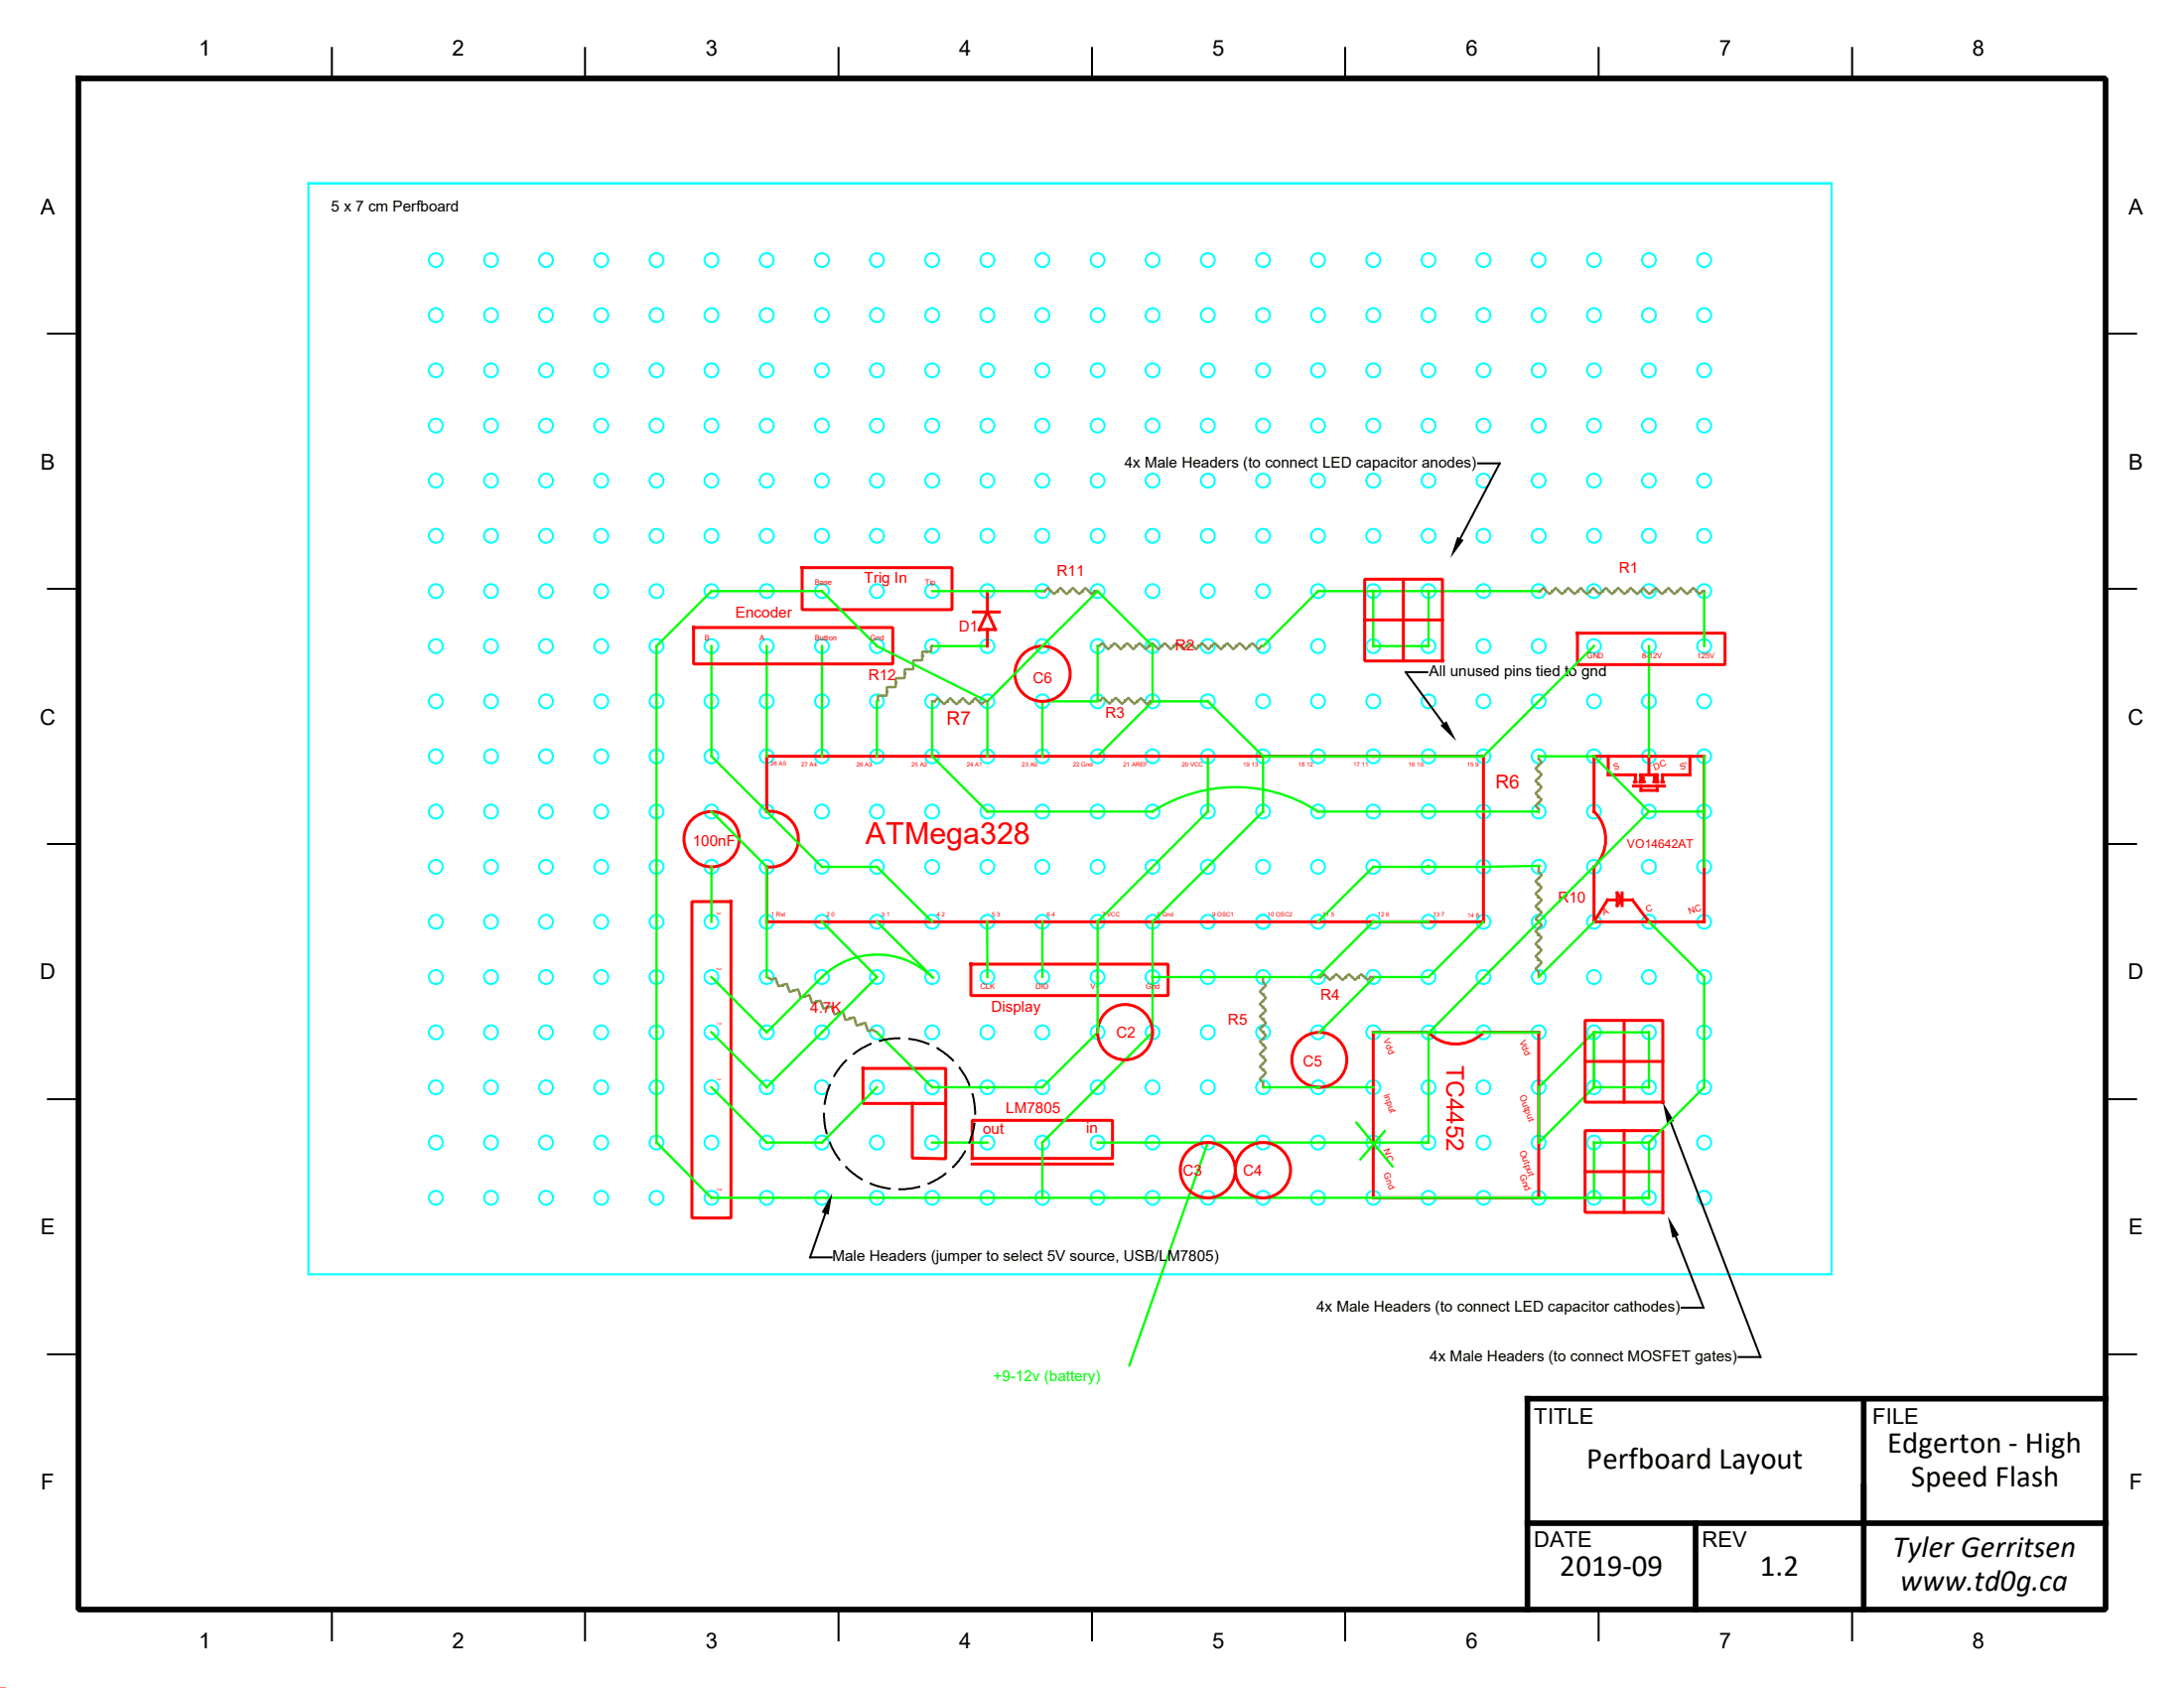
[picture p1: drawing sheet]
<svg xmlns="http://www.w3.org/2000/svg" width="279mm" height="216mm" viewBox="0 0 279 216" stroke-linecap="round" stroke-linejoin="round" font-family="sans-serif">
<g fill="none" stroke="#0ff" stroke-width=".25">
<path d="M39.5 23.5h194.8v139.5h-194.8z"/>
<circle cx="55.8" cy="33.3" r=".88"/>
<circle cx="62.8" cy="33.3" r=".89"/>
<circle cx="69.9" cy="33.3" r=".88"/>
<circle cx="76.9" cy="33.3" r=".88"/>
<circle cx="84" cy="33.3" r=".89"/>
<circle cx="91" cy="33.3" r=".88"/>
<circle cx="98.1" cy="33.3" r=".89"/>
<circle cx="105.2" cy="33.3" r=".89"/>
<circle cx="112.2" cy="33.3" r=".88"/>
<circle cx="119.3" cy="33.3" r=".89"/>
<circle cx="126.3" cy="33.3" r=".89"/>
<circle cx="133.4" cy="33.3" r=".88"/>
<circle cx="140.4" cy="33.3" r=".89"/>
<circle cx="147.5" cy="33.3" r=".88"/>
<circle cx="154.5" cy="33.3" r=".89"/>
<circle cx="161.6" cy="33.3" r=".89"/>
<circle cx="168.6" cy="33.3" r=".88"/>
<circle cx="175.7" cy="33.3" r=".89"/>
<circle cx="182.8" cy="33.3" r=".89"/>
<circle cx="189.8" cy="33.3" r=".88"/>
<circle cx="196.8" cy="33.3" r=".89"/>
<circle cx="203.9" cy="33.3" r=".89"/>
<circle cx="211" cy="33.3" r=".88"/>
<circle cx="218" cy="33.3" r=".89"/>
<circle cx="55.8" cy="47.4" r=".89"/>
<circle cx="55.8" cy="40.3" r=".89"/>
<circle cx="55.8" cy="54.4" r=".88"/>
<circle cx="62.8" cy="47.4" r=".89"/>
<circle cx="62.8" cy="40.3" r=".89"/>
<circle cx="62.8" cy="54.4" r=".89"/>
<circle cx="69.9" cy="47.4" r=".89"/>
<circle cx="69.9" cy="40.3" r=".89"/>
<circle cx="69.9" cy="54.4" r=".88"/>
<circle cx="76.9" cy="47.4" r=".89"/>
<circle cx="76.9" cy="40.3" r=".89"/>
<circle cx="76.9" cy="54.4" r=".88"/>
<circle cx="84" cy="47.4" r=".89"/>
<circle cx="84" cy="40.3" r=".89"/>
<circle cx="84" cy="54.4" r=".89"/>
<circle cx="91" cy="47.4" r=".89"/>
<circle cx="91" cy="40.3" r=".89"/>
<circle cx="91" cy="54.4" r=".88"/>
<circle cx="98.1" cy="47.4" r=".89"/>
<circle cx="98.1" cy="40.3" r=".89"/>
<circle cx="98.1" cy="54.4" r=".89"/>
<circle cx="105.2" cy="47.4" r=".89"/>
<circle cx="105.2" cy="40.3" r=".89"/>
<circle cx="105.2" cy="54.4" r=".89"/>
<circle cx="112.2" cy="47.4" r=".89"/>
<circle cx="112.2" cy="40.3" r=".89"/>
<circle cx="112.2" cy="54.4" r=".88"/>
<circle cx="119.2" cy="47.4" r=".89"/>
<circle cx="119.2" cy="40.3" r=".89"/>
<circle cx="119.3" cy="54.4" r=".89"/>
<circle cx="126.3" cy="47.4" r=".89"/>
<circle cx="126.3" cy="40.3" r=".89"/>
<circle cx="126.3" cy="54.4" r=".89"/>
<circle cx="133.4" cy="47.4" r=".89"/>
<circle cx="133.4" cy="40.3" r=".89"/>
<circle cx="133.4" cy="54.4" r=".88"/>
<circle cx="140.4" cy="47.4" r=".89"/>
<circle cx="140.4" cy="40.3" r=".89"/>
<circle cx="140.4" cy="54.4" r=".89"/>
<circle cx="147.4" cy="47.4" r=".89"/>
<circle cx="147.4" cy="40.3" r=".89"/>
<circle cx="147.5" cy="54.4" r=".88"/>
<circle cx="154.5" cy="47.4" r=".89"/>
<circle cx="154.5" cy="40.3" r=".89"/>
<circle cx="154.5" cy="54.4" r=".89"/>
<circle cx="161.6" cy="47.4" r=".89"/>
<circle cx="161.6" cy="40.3" r=".89"/>
<circle cx="161.6" cy="54.4" r=".89"/>
<circle cx="168.6" cy="47.4" r=".89"/>
<circle cx="168.6" cy="40.3" r=".89"/>
<circle cx="168.6" cy="54.4" r=".88"/>
<circle cx="175.7" cy="47.4" r=".89"/>
<circle cx="175.7" cy="40.3" r=".89"/>
<circle cx="175.7" cy="54.4" r=".89"/>
<circle cx="182.7" cy="47.4" r=".89"/>
<circle cx="182.7" cy="40.3" r=".89"/>
<circle cx="182.8" cy="54.4" r=".89"/>
<circle cx="189.8" cy="47.4" r=".89"/>
<circle cx="189.8" cy="40.3" r=".89"/>
<circle cx="189.8" cy="54.4" r=".88"/>
<circle cx="196.8" cy="47.4" r=".89"/>
<circle cx="196.8" cy="40.3" r=".89"/>
<circle cx="196.8" cy="54.4" r=".89"/>
<circle cx="203.9" cy="47.4" r=".89"/>
<circle cx="203.9" cy="40.3" r=".89"/>
<circle cx="203.9" cy="54.4" r=".89"/>
<circle cx="210.9" cy="47.4" r=".89"/>
<circle cx="210.9" cy="40.3" r=".89"/>
<circle cx="211" cy="54.4" r=".88"/>
<circle cx="218" cy="47.4" r=".89"/>
<circle cx="218" cy="40.3" r=".89"/>
<circle cx="218" cy="54.4" r=".89"/>
<circle cx="55.8" cy="68.5" r=".89"/>
<circle cx="55.8" cy="61.5" r=".89"/>
<circle cx="55.8" cy="75.6" r=".88"/>
<circle cx="62.8" cy="68.5" r=".89"/>
<circle cx="62.8" cy="61.5" r=".89"/>
<circle cx="62.8" cy="75.6" r=".89"/>
<circle cx="69.9" cy="68.5" r=".89"/>
<circle cx="69.9" cy="61.5" r=".89"/>
<circle cx="69.9" cy="75.6" r=".88"/>
<circle cx="76.9" cy="68.5" r=".89"/>
<circle cx="76.9" cy="61.5" r=".89"/>
<circle cx="76.9" cy="75.6" r=".88"/>
<circle cx="84" cy="68.5" r=".89"/>
<circle cx="84" cy="61.5" r=".89"/>
<circle cx="84" cy="75.6" r=".89"/>
<circle cx="91" cy="68.5" r=".89"/>
<circle cx="91" cy="61.5" r=".89"/>
<circle cx="91" cy="75.6" r=".88"/>
<circle cx="98.1" cy="68.5" r=".89"/>
<circle cx="98.1" cy="61.5" r=".89"/>
<circle cx="98.1" cy="75.6" r=".89"/>
<circle cx="105.2" cy="68.5" r=".89"/>
<circle cx="105.2" cy="61.5" r=".89"/>
<circle cx="105.2" cy="75.6" r=".89"/>
<circle cx="112.2" cy="68.5" r=".89"/>
<circle cx="112.2" cy="61.5" r=".89"/>
<circle cx="112.2" cy="75.6" r=".88"/>
<circle cx="119.2" cy="68.5" r=".89"/>
<circle cx="119.2" cy="61.5" r=".89"/>
<circle cx="119.3" cy="75.6" r=".89"/>
<circle cx="126.3" cy="68.5" r=".89"/>
<circle cx="126.3" cy="61.5" r=".89"/>
<circle cx="126.3" cy="75.6" r=".89"/>
<circle cx="133.4" cy="68.5" r=".89"/>
<circle cx="133.4" cy="61.5" r=".89"/>
<circle cx="133.4" cy="75.6" r=".88"/>
<circle cx="140.4" cy="68.5" r=".89"/>
<circle cx="140.4" cy="61.5" r=".89"/>
<circle cx="140.4" cy="75.6" r=".89"/>
<circle cx="147.4" cy="68.5" r=".89"/>
<circle cx="147.4" cy="61.5" r=".89"/>
<circle cx="147.5" cy="75.6" r=".88"/>
<circle cx="154.5" cy="68.5" r=".89"/>
<circle cx="154.5" cy="61.5" r=".89"/>
<circle cx="154.5" cy="75.6" r=".89"/>
<circle cx="161.6" cy="68.5" r=".89"/>
<circle cx="161.6" cy="61.5" r=".89"/>
<circle cx="161.6" cy="75.6" r=".89"/>
<circle cx="168.6" cy="68.5" r=".89"/>
<circle cx="168.6" cy="61.5" r=".89"/>
<circle cx="168.6" cy="75.6" r=".88"/>
<circle cx="175.7" cy="68.5" r=".89"/>
<circle cx="175.7" cy="61.5" r=".89"/>
<circle cx="175.7" cy="75.6" r=".89"/>
<circle cx="182.7" cy="68.5" r=".89"/>
<circle cx="182.7" cy="61.5" r=".89"/>
<circle cx="182.8" cy="75.6" r=".89"/>
<circle cx="189.8" cy="68.5" r=".89"/>
<circle cx="189.8" cy="61.5" r=".89"/>
<circle cx="189.8" cy="75.6" r=".88"/>
<circle cx="196.8" cy="68.5" r=".89"/>
<circle cx="196.8" cy="61.5" r=".89"/>
<circle cx="196.8" cy="75.6" r=".89"/>
<circle cx="203.9" cy="68.5" r=".89"/>
<circle cx="203.9" cy="61.5" r=".89"/>
<circle cx="203.9" cy="75.6" r=".89"/>
<circle cx="210.9" cy="68.5" r=".89"/>
<circle cx="210.9" cy="61.5" r=".89"/>
<circle cx="211" cy="75.6" r=".88"/>
<circle cx="218" cy="68.5" r=".89"/>
<circle cx="218" cy="61.5" r=".89"/>
<circle cx="218" cy="75.6" r=".89"/>
<circle cx="55.8" cy="96.7" r=".89"/>
<circle cx="55.8" cy="82.6" r=".89"/>
<circle cx="55.8" cy="89.7" r=".88"/>
<circle cx="62.8" cy="82.6" r=".89"/>
<circle cx="62.8" cy="96.7" r=".89"/>
<circle cx="62.8" cy="89.7" r=".89"/>
<circle cx="69.9" cy="82.6" r=".89"/>
<circle cx="69.9" cy="96.7" r=".89"/>
<circle cx="69.9" cy="89.7" r=".88"/>
<circle cx="76.9" cy="96.7" r=".89"/>
<circle cx="76.9" cy="82.6" r=".89"/>
<circle cx="76.9" cy="89.7" r=".88"/>
<circle cx="84" cy="96.7" r=".89"/>
<circle cx="84" cy="82.6" r=".89"/>
<circle cx="84" cy="89.7" r=".89"/>
<circle cx="91" cy="82.6" r=".89"/>
<circle cx="91" cy="96.7" r=".89"/>
<circle cx="91" cy="89.7" r=".88"/>
<circle cx="98.1" cy="96.7" r=".89"/>
<circle cx="98.1" cy="82.6" r=".89"/>
<circle cx="98.1" cy="89.7" r=".89"/>
<circle cx="105.2" cy="82.6" r=".89"/>
<circle cx="105.2" cy="96.7" r=".89"/>
<circle cx="105.2" cy="89.7" r=".89"/>
<circle cx="112.2" cy="96.7" r=".89"/>
<circle cx="112.2" cy="82.6" r=".89"/>
<circle cx="112.2" cy="89.7" r=".88"/>
<circle cx="119.2" cy="96.7" r=".89"/>
<circle cx="119.2" cy="82.6" r=".89"/>
<circle cx="119.3" cy="89.7" r=".89"/>
<circle cx="126.3" cy="96.7" r=".89"/>
<circle cx="126.3" cy="82.6" r=".89"/>
<circle cx="126.3" cy="89.7" r=".89"/>
<circle cx="133.4" cy="82.6" r=".89"/>
<circle cx="133.4" cy="96.7" r=".89"/>
<circle cx="133.4" cy="89.7" r=".88"/>
<circle cx="140.4" cy="96.7" r=".89"/>
<circle cx="140.4" cy="82.6" r=".89"/>
<circle cx="140.4" cy="89.7" r=".89"/>
<circle cx="147.4" cy="96.7" r=".89"/>
<circle cx="147.4" cy="82.6" r=".89"/>
<circle cx="147.5" cy="89.7" r=".88"/>
<circle cx="154.5" cy="82.6" r=".89"/>
<circle cx="154.5" cy="96.7" r=".89"/>
<circle cx="154.5" cy="89.7" r=".89"/>
<circle cx="161.6" cy="82.6" r=".89"/>
<circle cx="161.6" cy="96.7" r=".89"/>
<circle cx="161.6" cy="89.7" r=".89"/>
<circle cx="168.6" cy="82.6" r=".89"/>
<circle cx="168.6" cy="96.7" r=".89"/>
<circle cx="168.6" cy="89.7" r=".88"/>
<circle cx="175.7" cy="82.6" r=".89"/>
<circle cx="175.7" cy="96.7" r=".89"/>
<circle cx="175.7" cy="89.7" r=".89"/>
<circle cx="182.7" cy="82.6" r=".89"/>
<circle cx="182.7" cy="96.7" r=".89"/>
<circle cx="182.8" cy="89.7" r=".89"/>
<circle cx="189.8" cy="82.6" r=".89"/>
<circle cx="189.8" cy="96.7" r=".89"/>
<circle cx="189.8" cy="89.7" r=".88"/>
<circle cx="196.8" cy="82.6" r=".89"/>
<circle cx="196.8" cy="96.7" r=".89"/>
<circle cx="196.8" cy="89.7" r=".89"/>
<circle cx="203.9" cy="96.7" r=".89"/>
<circle cx="203.9" cy="82.6" r=".89"/>
<circle cx="203.9" cy="89.7" r=".89"/>
<circle cx="210.9" cy="82.6" r=".89"/>
<circle cx="210.9" cy="96.7" r=".89"/>
<circle cx="211" cy="89.7" r=".88"/>
<circle cx="218" cy="96.7" r=".89"/>
<circle cx="218" cy="82.6" r=".89"/>
<circle cx="218" cy="89.7" r=".89"/>
<circle cx="55.8" cy="103.8" r=".89"/>
<circle cx="55.8" cy="117.9" r=".89"/>
<circle cx="55.8" cy="110.9" r=".88"/>
<circle cx="62.8" cy="117.9" r=".89"/>
<circle cx="62.8" cy="103.8" r=".89"/>
<circle cx="62.8" cy="110.9" r=".89"/>
<circle cx="69.9" cy="117.9" r=".89"/>
<circle cx="69.9" cy="103.8" r=".89"/>
<circle cx="69.9" cy="110.9" r=".88"/>
<circle cx="76.9" cy="103.8" r=".89"/>
<circle cx="76.9" cy="117.9" r=".89"/>
<circle cx="76.9" cy="110.9" r=".88"/>
<circle cx="84" cy="103.8" r=".89"/>
<circle cx="84" cy="117.9" r=".89"/>
<circle cx="84" cy="110.9" r=".89"/>
<circle cx="91" cy="117.9" r=".89"/>
<circle cx="91" cy="103.8" r=".89"/>
<circle cx="91" cy="110.9" r=".88"/>
<circle cx="98.1" cy="103.8" r=".89"/>
<circle cx="98.1" cy="117.9" r=".89"/>
<circle cx="98.1" cy="110.9" r=".89"/>
<circle cx="105.2" cy="117.9" r=".89"/>
<circle cx="105.2" cy="103.8" r=".89"/>
<circle cx="105.2" cy="110.9" r=".89"/>
<circle cx="112.2" cy="117.9" r=".89"/>
<circle cx="112.2" cy="103.8" r=".89"/>
<circle cx="112.2" cy="110.9" r=".88"/>
<circle cx="119.2" cy="117.9" r=".89"/>
<circle cx="119.2" cy="103.8" r=".89"/>
<circle cx="119.3" cy="110.9" r=".89"/>
<circle cx="126.3" cy="103.8" r=".89"/>
<circle cx="126.3" cy="117.9" r=".89"/>
<circle cx="126.3" cy="110.9" r=".89"/>
<circle cx="133.4" cy="117.9" r=".89"/>
<circle cx="133.4" cy="103.8" r=".89"/>
<circle cx="133.4" cy="110.9" r=".88"/>
<circle cx="140.4" cy="103.8" r=".89"/>
<circle cx="140.4" cy="117.9" r=".89"/>
<circle cx="140.4" cy="110.9" r=".89"/>
<circle cx="147.4" cy="103.8" r=".89"/>
<circle cx="147.4" cy="117.9" r=".89"/>
<circle cx="147.5" cy="110.9" r=".88"/>
<circle cx="154.5" cy="103.8" r=".89"/>
<circle cx="154.5" cy="117.9" r=".89"/>
<circle cx="154.5" cy="110.9" r=".89"/>
<circle cx="161.6" cy="117.9" r=".89"/>
<circle cx="161.6" cy="103.8" r=".89"/>
<circle cx="161.6" cy="110.9" r=".89"/>
<circle cx="168.6" cy="117.9" r=".89"/>
<circle cx="168.6" cy="103.8" r=".89"/>
<circle cx="168.6" cy="110.9" r=".88"/>
<circle cx="175.7" cy="103.8" r=".89"/>
<circle cx="175.7" cy="117.9" r=".89"/>
<circle cx="175.7" cy="110.9" r=".89"/>
<circle cx="182.7" cy="103.8" r=".89"/>
<circle cx="182.7" cy="117.9" r=".89"/>
<circle cx="182.8" cy="110.9" r=".89"/>
<circle cx="189.8" cy="103.8" r=".89"/>
<circle cx="189.8" cy="117.9" r=".89"/>
<circle cx="189.8" cy="110.9" r=".88"/>
<circle cx="196.8" cy="117.9" r=".89"/>
<circle cx="196.8" cy="103.8" r=".89"/>
<circle cx="196.8" cy="110.9" r=".89"/>
<circle cx="203.9" cy="103.8" r=".89"/>
<circle cx="203.9" cy="117.9" r=".89"/>
<circle cx="203.9" cy="110.9" r=".89"/>
<circle cx="210.9" cy="103.8" r=".89"/>
<circle cx="210.9" cy="117.9" r=".89"/>
<circle cx="211" cy="110.9" r=".88"/>
<circle cx="218" cy="117.9" r=".89"/>
<circle cx="218" cy="103.8" r=".89"/>
<circle cx="218" cy="110.9" r=".89"/>
<circle cx="55.8" cy="125" r=".89"/>
<circle cx="55.8" cy="139.1" r=".89"/>
<circle cx="55.8" cy="132" r=".88"/>
<circle cx="62.8" cy="125" r=".89"/>
<circle cx="62.8" cy="139.1" r=".89"/>
<circle cx="62.8" cy="132" r=".89"/>
<circle cx="69.9" cy="125" r=".89"/>
<circle cx="69.9" cy="139.1" r=".89"/>
<circle cx="69.9" cy="132" r=".88"/>
<circle cx="76.9" cy="125" r=".89"/>
<circle cx="76.9" cy="139.1" r=".89"/>
<circle cx="76.9" cy="132" r=".88"/>
<circle cx="84" cy="125" r=".89"/>
<circle cx="84" cy="139.1" r=".89"/>
<circle cx="84" cy="132" r=".89"/>
<circle cx="91" cy="125" r=".89"/>
<circle cx="91" cy="139.1" r=".89"/>
<circle cx="91" cy="132" r=".88"/>
<circle cx="98.1" cy="125" r=".89"/>
<circle cx="98.1" cy="139.1" r=".89"/>
<circle cx="98.1" cy="132" r=".89"/>
<circle cx="105.2" cy="125" r=".89"/>
<circle cx="105.2" cy="139.1" r=".89"/>
<circle cx="105.2" cy="132" r=".89"/>
<circle cx="112.2" cy="125" r=".89"/>
<circle cx="112.2" cy="139.1" r=".89"/>
<circle cx="112.2" cy="132" r=".88"/>
<circle cx="119.2" cy="125" r=".89"/>
<circle cx="119.2" cy="139.1" r=".89"/>
<circle cx="119.3" cy="132" r=".89"/>
<circle cx="126.3" cy="125" r=".89"/>
<circle cx="126.3" cy="139.1" r=".89"/>
<circle cx="126.3" cy="132" r=".89"/>
<circle cx="133.4" cy="125" r=".89"/>
<circle cx="133.4" cy="139.1" r=".89"/>
<circle cx="133.4" cy="132" r=".88"/>
<circle cx="140.4" cy="125" r=".89"/>
<circle cx="140.4" cy="139.1" r=".89"/>
<circle cx="140.4" cy="132" r=".89"/>
<circle cx="147.4" cy="125" r=".89"/>
<circle cx="147.4" cy="139.1" r=".89"/>
<circle cx="147.5" cy="132" r=".88"/>
<circle cx="154.5" cy="125" r=".89"/>
<circle cx="154.5" cy="139.1" r=".89"/>
<circle cx="154.5" cy="132" r=".89"/>
<circle cx="161.6" cy="125" r=".89"/>
<circle cx="161.6" cy="139.1" r=".89"/>
<circle cx="161.6" cy="132" r=".89"/>
<circle cx="168.6" cy="125" r=".89"/>
<circle cx="168.6" cy="139.1" r=".89"/>
<circle cx="168.6" cy="132" r=".88"/>
<circle cx="175.7" cy="125" r=".89"/>
<circle cx="175.7" cy="139.1" r=".89"/>
<circle cx="175.7" cy="132" r=".89"/>
<circle cx="182.7" cy="125" r=".89"/>
<circle cx="182.7" cy="139.1" r=".89"/>
<circle cx="182.8" cy="132" r=".89"/>
<circle cx="189.8" cy="125" r=".89"/>
<circle cx="189.8" cy="139.1" r=".89"/>
<circle cx="189.8" cy="132" r=".88"/>
<circle cx="196.8" cy="125" r=".89"/>
<circle cx="196.8" cy="139.1" r=".89"/>
<circle cx="196.8" cy="132" r=".89"/>
<circle cx="203.9" cy="125" r=".89"/>
<circle cx="203.9" cy="139.1" r=".89"/>
<circle cx="203.9" cy="132" r=".89"/>
<circle cx="210.9" cy="125" r=".89"/>
<circle cx="210.9" cy="139.1" r=".89"/>
<circle cx="211" cy="132" r=".88"/>
<circle cx="218" cy="125" r=".89"/>
<circle cx="218" cy="139.1" r=".89"/>
<circle cx="218" cy="132" r=".89"/>
<circle cx="55.8" cy="146.1" r=".89"/>
<circle cx="55.8" cy="153.2" r=".88"/>
<circle cx="62.8" cy="146.1" r=".89"/>
<circle cx="62.8" cy="153.2" r=".89"/>
<circle cx="69.9" cy="146.1" r=".89"/>
<circle cx="69.9" cy="153.2" r=".88"/>
<circle cx="76.9" cy="146.1" r=".89"/>
<circle cx="76.9" cy="153.2" r=".88"/>
<circle cx="84" cy="146.1" r=".89"/>
<circle cx="84" cy="153.2" r=".89"/>
<circle cx="91" cy="146.1" r=".89"/>
<circle cx="91" cy="153.2" r=".88"/>
<circle cx="98.1" cy="146.1" r=".89"/>
<circle cx="98.1" cy="153.2" r=".89"/>
<circle cx="105.2" cy="146.1" r=".89"/>
<circle cx="105.2" cy="153.2" r=".89"/>
<circle cx="112.2" cy="146.1" r=".89"/>
<circle cx="112.2" cy="153.2" r=".88"/>
<circle cx="119.2" cy="146.1" r=".89"/>
<circle cx="119.3" cy="153.2" r=".89"/>
<circle cx="126.3" cy="146.1" r=".89"/>
<circle cx="126.3" cy="153.2" r=".89"/>
<circle cx="133.4" cy="146.1" r=".89"/>
<circle cx="133.4" cy="153.2" r=".88"/>
<circle cx="140.4" cy="146.1" r=".89"/>
<circle cx="140.4" cy="153.2" r=".89"/>
<circle cx="147.4" cy="146.1" r=".89"/>
<circle cx="147.5" cy="153.2" r=".88"/>
<circle cx="154.5" cy="146.1" r=".89"/>
<circle cx="154.5" cy="153.2" r=".89"/>
<circle cx="161.6" cy="146.1" r=".89"/>
<circle cx="161.6" cy="153.2" r=".89"/>
<circle cx="168.6" cy="146.1" r=".89"/>
<circle cx="168.6" cy="153.2" r=".88"/>
<circle cx="175.7" cy="146.1" r=".89"/>
<circle cx="175.7" cy="153.2" r=".89"/>
<circle cx="182.7" cy="146.1" r=".89"/>
<circle cx="182.8" cy="153.2" r=".89"/>
<circle cx="189.8" cy="146.1" r=".89"/>
<circle cx="189.8" cy="153.2" r=".88"/>
<circle cx="196.8" cy="146.1" r=".89"/>
<circle cx="196.8" cy="153.2" r=".89"/>
<circle cx="203.9" cy="146.1" r=".89"/>
<circle cx="203.9" cy="153.2" r=".89"/>
<circle cx="210.9" cy="146.1" r=".89"/>
<circle cx="211" cy="153.2" r=".88"/>
<circle cx="218" cy="146.1" r=".89"/>
<circle cx="218" cy="153.2" r=".89"/>
</g>
<g fill="none" stroke="#f00" stroke-width=".38">
<path d="M175.7 132h7.1a4.9 4.9 0 0 0 7 0h7v21.2h-21.1zM124.4 143.3h17.9v4.9h-17.9zM124.4 148.9h17.9"/>
<circle cx="91" cy="107.3" r="3.5"/>
</g>
<path d="M147.4 89.7l-7 7h7M154.5 96.7v7.1" fill="none" stroke="#0f0" stroke-width=".3"/>
<path d="M98.1 125l.6 .3 .5-.2 .4 1.1 .5-.2" fill="none" stroke="#83954a" stroke-width=".3"/>
<path d="M100 125.9h.3v.3h-.3z" fill-rule="evenodd" fill="#83954a"/>
<path d="M100.1 126l.6-.2 .3 1.1 .6-.2" fill="none" stroke="#83954a" stroke-width=".3"/>
<path d="M101.4 126.6h.3v.3h-.3z" fill-rule="evenodd" fill="#83954a"/>
<path d="M101.6 126.7l.5-.2 .3 1.1 .6-.2" fill="none" stroke="#83954a" stroke-width=".3"/>
<path d="M102.8 127.3h.3v.3h-.3z" fill-rule="evenodd" fill="#83954a"/>
<path d="M103 127.4l.5-.1 .4 1 .5-.2" fill="none" stroke="#83954a" stroke-width=".3"/>
<path d="M104.3 128h.3v.3h-.3z" fill-rule="evenodd" fill="#83954a"/>
<path d="M104.4 128.1l.5-.1 .4 1 .6-.1" fill="none" stroke="#83954a" stroke-width=".3"/>
<path d="M105.7 128.7h.3v.3h-.3z" fill-rule="evenodd" fill="#83954a"/>
<path d="M105.9 128.9l.5-.2 .4 1.1 .5-.2" fill="none" stroke="#83954a" stroke-width=".3"/>
<path d="M107.1 129.4h.3v.3h-.3z" fill-rule="evenodd" fill="#83954a"/>
<path d="M107.3 129.6l.5-.2 .4 1.1 .5-.2" fill="none" stroke="#83954a" stroke-width=".3"/>
<path d="M108.6 130.1h.3v.3h-.3z" fill-rule="evenodd" fill="#83954a"/>
<path d="M108.7 130.3l.6-.2 .3 1.1 .6-.2" fill="none" stroke="#83954a" stroke-width=".3"/>
<path d="M110 130.9h.3v.2h-.3z" fill-rule="evenodd" fill="#83954a"/>
<path d="M110.2 131l.5-.2 .3 1.1 .6-.2 .6 .3" fill="none" stroke="#83954a" stroke-width=".3"/>
<path d="M98.1 96.7h91.7v21.2h-91.7v-7a3.6 3.6 0 0 0 4-3.6 3.6 3.6 0 0 0-4-3.5zM88.5 115.3h5v40.5h-5z" fill="none" stroke="#f00" stroke-width=".38"/>
<path d="M91 110.9v7M98.1 110.9v7M91 139.1l7.1 7" fill="none" stroke="#0f0" stroke-width=".3"/>
<path d="M182.6 110.7h.3v.3h-.3z" fill-rule="evenodd" fill="#0f0"/>
<path d="M168.6 75.6h21.2M91 103.8l7.1 7.1M91 153.2h112.9" fill="none" stroke="#0f0" stroke-width=".3"/>
<path d="M174.6 74.1h9.9v10.4h-9.9z" fill="none" stroke="#f00" stroke-width=".38"/>
<path d="M159.8 82.6l.4-.3 .8 .8 .4-.5h.2" fill="none" stroke="#83954a" stroke-width=".3"/>
<path d="M159.6 82.5h.3v.3h-.3z" fill-rule="evenodd" fill="#83954a"/>
<path d="M158.2 82.6l.4-.3 .8 .8 .4-.5" fill="none" stroke="#83954a" stroke-width=".3"/>
<path d="M158 82.5h.3v.3h-.3z" fill-rule="evenodd" fill="#83954a"/>
<path d="M156.6 82.6l.4-.3 .8 .8 .4-.5" fill="none" stroke="#83954a" stroke-width=".3"/>
<path d="M156.5 82.5h.3v.3h-.3z" fill-rule="evenodd" fill="#83954a"/>
<path d="M155 82.6l.4-.3 .8 .8 .4-.5" fill="none" stroke="#83954a" stroke-width=".3"/>
<path d="M154.9 82.5h.3v.3h-.3z" fill-rule="evenodd" fill="#83954a"/>
<path d="M153.4 82.6l.4-.3 .8 .8 .4-.5" fill="none" stroke="#83954a" stroke-width=".3"/>
<path d="M153.2 82.5h.3v.3h-.3z" fill-rule="evenodd" fill="#83954a"/>
<path d="M151.8 82.6l.4-.3 .8 .8 .4-.5" fill="none" stroke="#83954a" stroke-width=".3"/>
<path d="M151.6 82.5h.3v.3h-.3z" fill-rule="evenodd" fill="#83954a"/>
<path d="M150.2 82.6l.4-.3 .8 .8 .4-.5" fill="none" stroke="#83954a" stroke-width=".3"/>
<path d="M150 82.5h.3v.3h-.3z" fill-rule="evenodd" fill="#83954a"/>
<path d="M148.6 82.6l.4-.3 .8 .8 .4-.5" fill="none" stroke="#83954a" stroke-width=".3"/>
<path d="M148.5 82.5h.3v.3h-.3z" fill-rule="evenodd" fill="#83954a"/>
<path d="M147 82.6l.4-.3 .8 .8 .4-.5" fill="none" stroke="#83954a" stroke-width=".3"/>
<path d="M146.9 82.5h.3v.3h-.3z" fill-rule="evenodd" fill="#83954a"/>
<path d="M145.4 82.6l.4-.3 .8 .8 .4-.5" fill="none" stroke="#83954a" stroke-width=".3"/>
<path d="M145.2 82.5h.3v.3h-.3z" fill-rule="evenodd" fill="#83954a"/>
<path d="M143.8 82.6l.4-.3 .8 .8 .4-.5" fill="none" stroke="#83954a" stroke-width=".3"/>
<path d="M143.6 82.5h.3v.3h-.3z" fill-rule="evenodd" fill="#83954a"/>
<path d="M142.2 82.6l.4-.3 .8 .8 .4-.5" fill="none" stroke="#83954a" stroke-width=".3"/>
<path d="M142 82.5h.3v.3h-.3z" fill-rule="evenodd" fill="#83954a"/>
<path d="M140.4 82.6h.2l.4-.3 .8 .8 .4-.5" fill="none" stroke="#83954a" stroke-width=".3"/>
<path d="M91 82.6v14.1l14.2 14.2M98.1 82.6v14.1M105.2 82.6v14.1M140.4 89.7h-7.1v7" fill="none" stroke="#0f0" stroke-width=".3"/>
<path d="M88.7 80.3h25.5v4.6h-25.5zM124.2 123.3h25.2v4h-25.2z" fill="none" stroke="#f00" stroke-width=".38"/>
<path d="M126.2 138.9h.2v.3h-.2z" fill-rule="evenodd" fill="#0f0"/>
<g fill="none" stroke="#f00" stroke-width=".38">
<path d="M102.6 72.6h19.2v5.4h-19.2zM110.4 136.7h10.6v4.4h-10.6zM116.7 141.1h4.3v7.1l-4.3-.1z"/>
<circle cx="133.4" cy="86.2" r="3.5"/>
<circle cx="143.9" cy="132" r="3.5"/>
<circle cx="154.5" cy="149.7" r="3.5"/>
</g>
<g fill="none" stroke="#0f0" stroke-width=".3">
<path d="M175.7 75.6v7h7.1v-7M112.2 82.6l-7-7h-14.2l-7 7v63.5l7 7.1M119.3 82.6h7M147.4 82.6v7.1M154.5 89.7l7.1 7h28.2M105.2 110.9h7l7.1 7M126.3 117.9v7.1M133.3 117.9v7.1M189.8 110.9h-14.1l-7.1 7M112.2 132l7.1 7.1h14l7.1-7.1M147.4 125v7l-14.1 14.1v7.1M168.6 139.1h7.1"/>
<path d="M175.7 132h21.1M182.8 132v14.1h-42.4M196.8 139.1l7.1-7.1v7.1l-7.1 7zM119.3 146.1h7M154.5 146.1l-10 28.5M173.5 143.6l4.6 5.6M177.2 144.7l-3.2 3.6"/>
</g>
<path d="M140.4 89.6h.4l.3-.4 .8 .8 .4-.4" fill="none" stroke="#83954a" stroke-width=".3"/>
<path d="M142.2 89.5h.3v.2h-.3z" fill-rule="evenodd" fill="#83954a"/>
<path d="M142.3 89.6l.4-.4 .9 .8 .3-.3" fill="none" stroke="#83954a" stroke-width=".3"/>
<path d="M143.8 89.5h.3v.3h-.3z" fill-rule="evenodd" fill="#83954a"/>
<path d="M143.9 89.7l.5-.5 .7 .8 .4-.3" fill="none" stroke="#83954a" stroke-width=".3"/>
<path d="M145.4 89.5h.3v.3h-.3z" fill-rule="evenodd" fill="#83954a"/>
<path d="M133.3 75.6h.3l.5-.4 .8 .8 .4-.4M145.5 89.7l.5-.4 .7 .8 .5-.4h.2" fill="none" stroke="#83954a" stroke-width=".3"/>
<circle cx="161.6" cy="149.7" r="3.5" fill="none" stroke="#f00" stroke-width=".38"/>
<path d="M168.6 75.6l-7 7M112.2 117.9l7.2 7.2" fill="none" stroke="#0f0" stroke-width=".3"/>
<path d="M135.1 75.4h.3v.3h-.3z" fill-rule="evenodd" fill="#83954a"/>
<path d="M135.3 75.6l.4-.4 .7 .8 .5-.4" fill="none" stroke="#83954a" stroke-width=".3"/>
<path d="M136.7 75.4h.3v.3h-.3z" fill-rule="evenodd" fill="#83954a"/>
<path d="M136.9 75.6l.3-.4 .8 .8 .5-.4" fill="none" stroke="#83954a" stroke-width=".3"/>
<path d="M138.3 75.4h.3v.3h-.3z" fill-rule="evenodd" fill="#83954a"/>
<path d="M138.5 75.6l.4-.4 .8 .8 .3-.4h.4M119.3 82.6l-.2 .2v.6h-1.1v.5" fill="none" stroke="#83954a" stroke-width=".3"/>
<path d="M117.9 83.8h.3v.3h-.3z" fill-rule="evenodd" fill="#83954a"/>
<path d="M118 83.9v.6h-1.2v.5" fill="none" stroke="#83954a" stroke-width=".3"/>
<path d="M116.7 84.9h.3v.3h-.3z" fill-rule="evenodd" fill="#83954a"/>
<path d="M116.8 85v.6h-1.1v.6" fill="none" stroke="#83954a" stroke-width=".3"/>
<path d="M115.6 86h.3v.3h-.3z" fill-rule="evenodd" fill="#83954a"/>
<path d="M115.7 86.2v.5h-1.1v.6" fill="none" stroke="#83954a" stroke-width=".3"/>
<path d="M114.4 87.2h.3v.3h-.3z" fill-rule="evenodd" fill="#83954a"/>
<path d="M114.6 87.3v.6h-1.1v.5" fill="none" stroke="#83954a" stroke-width=".3"/>
<path d="M113.3 88.3h.3v.3h-.3z" fill-rule="evenodd" fill="#83954a"/>
<path d="M113.5 88.4v.6h-1.2v.6l-.1 .1M161.6 136.8l.4 .4-.8 .8 .4 .4v.7" fill="none" stroke="#83954a" stroke-width=".3"/>
<path d="M112.2 89.7v7" fill="none" stroke="#0f0" stroke-width=".3"/>
<g fill="none" stroke="#f00" stroke-width=".38">
<path d="M124.5 78.3h3.3M126.3 78.3l-1 2.3M126.3 78.3l1 2.2h-2M126.3 75.7v2.6M126.3 80.5v2.1"/>
<circle cx="168.8" cy="135.6" r="3.5"/>
</g>
<path d="M161.4 136.7h.3v.3h-.3z" fill-rule="evenodd" fill="#83954a"/>
<path d="M161.6 135.2l.4 .4-.8 .8 .4 .4" fill="none" stroke="#83954a" stroke-width=".3"/>
<path d="M161.4 135.1h.3v.3h-.3z" fill-rule="evenodd" fill="#83954a"/>
<path d="M161.6 133.6l.4 .4-.8 .8 .4 .4" fill="none" stroke="#83954a" stroke-width=".3"/>
<path d="M161.4 133.5h.3v.3h-.3z" fill-rule="evenodd" fill="#83954a"/>
<path d="M161.6 132l.4 .4-.8 .8 .4 .4" fill="none" stroke="#83954a" stroke-width=".3"/>
<path d="M161.4 131.9h.3v.3h-.3z" fill-rule="evenodd" fill="#83954a"/>
<path d="M161.6 130.4l.4 .4-.8 .8 .4 .4" fill="none" stroke="#83954a" stroke-width=".3"/>
<path d="M161.4 130.3h.3v.3h-.3z" fill-rule="evenodd" fill="#83954a"/>
<path d="M161.6 128.8l.4 .4-.8 .8 .4 .4" fill="none" stroke="#83954a" stroke-width=".3"/>
<path d="M161.4 128.7h.3v.3h-.3z" fill-rule="evenodd" fill="#83954a"/>
<path d="M161.6 127.2l.4 .4-.8 .8 .4 .4" fill="none" stroke="#83954a" stroke-width=".3"/>
<path d="M161.4 127.1h.3v.3h-.3z" fill-rule="evenodd" fill="#83954a"/>
<path d="M196.8 101.9l.4 .4-.8 .8 .4 .4v.3M161.6 125v.6l.4 .4-.8 .8 .4 .4" fill="none" stroke="#83954a" stroke-width=".3"/>
<path d="M119.3 75.6h14M119.3 96.7l7 7.1h21.1a19.5 19.5 0 0 1 21.2 0h21.2M161.6 139.1h7.2" fill="none" stroke="#0f0" stroke-width=".3"/>
<path d="M174.6 79.3h9.9M179.5 74.1v10.4" fill="none" stroke="#f00" stroke-width=".38"/>
<g fill="none" stroke="#000" stroke-width=".25">
<path d="M189.1 59.3h2.8l-5.1 9.6M182.6 86h-2.8l4.9 6.5M106.2 138.8l-.4 .9-.3 1.5M108.2 135.6l-.8 1-.7 1M111.4 133.5l-1 .5-1.2 .8M115.1 132.8l-1.4 .1-1.1 .2M116.3 132.9l.9 .1 1.6 .5M119.9 134.1l1.3 .9 .7 .6M122.8 136.6l.8 1.2 .4 1M124.4 140l.3 1.2 .1 1.3M105.4 142.5l.1 1.3 .2 1.1M105.6 155.2l-2 5.6h2.8"/>
<path d="M106.2 146.1l.6 1.3 .6 .9M108.2 149.3l1 .9 1 .6M111.4 151.4l.9 .3 1.5 .3M117.6 151.8l-1 .2-1.5 .1M120.9 150.1l-1 .7-1.1 .6M123.4 147.3l-.8 1.2-.7 .8M124.7 143.7l-.2 1.2-.5 1.2"/>
</g>
<path d="M186.4 68.7l.8 .4-1.7 2.3zM184.3 92.8l.7-.6 1.3 2.6zM106.5 152.6l-.5 2.8-.9-.3z" fill="#000"/>
<path d="M196.7 101.7h.3v.3h-.3z" fill-rule="evenodd" fill="#83954a"/>
<path d="M196.8 100.3l.4 .4-.8 .8 .4 .4" fill="none" stroke="#83954a" stroke-width=".3"/>
<path d="M196.7 100.1h.3v.3h-.3z" fill-rule="evenodd" fill="#83954a"/>
<path d="M196.8 98.7l.4 .4-.8 .8 .4 .4" fill="none" stroke="#83954a" stroke-width=".3"/>
<path d="M196.7 98.6h.3v.2h-.3z" fill-rule="evenodd" fill="#83954a"/>
<path d="M196.8 96.7v.4l.4 .4-.8 .8 .4 .4M196.8 110.9v.6l.4 .4-.8 .8 .4 .4" fill="none" stroke="#83954a" stroke-width=".3"/>
<path d="M112.2 82.6l14.1 7.1M126.3 89.7v7M140.4 82.6v7M147.4 82.6l-7-7-14.1 14.1M147.4 89.7h7.1M203.9 96.7l7 7.1h7.1v-7.1M175.7 117.9h7.1M189.8 117.9l-7 7.1h-7.1" fill="none" stroke="#0f0" stroke-width=".3"/>
<g fill="none" stroke="#f00" stroke-width=".38">
<path d="M203.9 96.7h14.1v21.2h-14.1v-7a4.9 4.9 0 0 0 0-7.1zM205.7 96.7v2.4h3.5v.9M210.1 100h.3M210.2 99.5v.5M210.9 96.7v2.4M211.6 100h.2M211.7 99.1v.9M216.2 96.7v2.4h-3.5v.9M203.9 117.9l1.8-2.8h3.1l2.1 2.8M206.9 114.2l.6 .9-.6 .7zM207.5 114.2v1.6M209 100.5h1.9"/>
<path d="M209.1 100h.2M209.8 100h.2M209.9 100v-.9h2.1v.9M209.9 100.5v.6h2.1v-.6M211 100.5h1.9M211.9 100h.2M212.6 100h.2"/>
</g>
<path d="M196.7 112.9h.3v.3h-.3z" fill-rule="evenodd" fill="#83954a"/>
<path d="M196.8 113.1l.4 .4-.8 .8 .4 .4" fill="none" stroke="#83954a" stroke-width=".3"/>
<path d="M196.7 114.6h.3v.3h-.3z" fill-rule="evenodd" fill="#83954a"/>
<path d="M196.8 114.7l.4 .4-.8 .8 .4 .4" fill="none" stroke="#83954a" stroke-width=".3"/>
<path d="M196.7 116.2h.3v.3h-.3z" fill-rule="evenodd" fill="#83954a"/>
<path d="M196.8 116.3l.4 .4-.8 .8 .4 .4" fill="none" stroke="#83954a" stroke-width=".3"/>
<path d="M196.7 117.8h.3v.3h-.3z" fill-rule="evenodd" fill="#83954a"/>
<path d="M196.8 117.9l.4 .4-.8 .8 .4 .4" fill="none" stroke="#83954a" stroke-width=".3"/>
<path d="M196.7 119.4h.3v.3h-.3z" fill-rule="evenodd" fill="#83954a"/>
<path d="M196.8 119.5l.4 .4-.8 .8 .4 .4" fill="none" stroke="#83954a" stroke-width=".3"/>
<path d="M196.7 120.9h.3v.3h-.3z" fill-rule="evenodd" fill="#83954a"/>
<path d="M196.8 121.1l.4 .4-.8 .8 .4 .4" fill="none" stroke="#83954a" stroke-width=".3"/>
<path d="M196.7 122.6h.3v.3h-.3z" fill-rule="evenodd" fill="#83954a"/>
<path d="M173.7 125l.5-.4 .8 .7 .3-.3h.4M196.8 122.7l.4 .4-.8 .8 .4 .4v.7" fill="none" stroke="#83954a" stroke-width=".3"/>
<path d="M203.9 117.9l-7.1 7.1M147.4 125h21.2M175.9 125l-7.1 7" fill="none" stroke="#0f0" stroke-width=".3"/>
<path d="M173.6 124.8h.3v.3h-.3z" fill-rule="evenodd" fill="#83954a"/>
<path d="M172.2 125l.4-.4 .8 .7 .3-.3" fill="none" stroke="#83954a" stroke-width=".3"/>
<path d="M172 124.8h.3v.3h-.3z" fill-rule="evenodd" fill="#83954a"/>
<path d="M170.6 125l.3-.4 .8 .7 .5-.3" fill="none" stroke="#83954a" stroke-width=".3"/>
<path d="M170.4 124.8h.3v.3h-.3z" fill-rule="evenodd" fill="#83954a"/>
<path d="M124.4 89.7l.4-.4 .8 .8 .4-.4h.3M168.6 125h.4l.4-.4 .7 .7 .5-.3" fill="none" stroke="#83954a" stroke-width=".3"/>
<path d="M119.3 89.7v7M218 103.8v7.1" fill="none" stroke="#0f0" stroke-width=".3"/>
<path d="M124.2 89.5h.3v.3h-.3z" fill-rule="evenodd" fill="#83954a"/>
<path d="M122.8 89.7l.4-.4 .8 .8 .4-.4" fill="none" stroke="#83954a" stroke-width=".3"/>
<path d="M122.6 89.5h.3v.3h-.3z" fill-rule="evenodd" fill="#83954a"/>
<path d="M121.2 89.7l.4-.4 .8 .8 .4-.4" fill="none" stroke="#83954a" stroke-width=".3"/>
<path d="M121 89.5h.3v.3h-.3z" fill-rule="evenodd" fill="#83954a"/>
<path d="M216.2 75.6l.4-.4 .8 .8 .4-.4h.2M119.3 89.7h.3l.4-.4 .8 .8 .4-.4" fill="none" stroke="#83954a" stroke-width=".3"/>
<path d="M218 75.6v7M196.8 96.7h7.1M203.9 82.6l-14.1 14.1M210.9 82.6v14.1" fill="none" stroke="#0f0" stroke-width=".3"/>
<path d="M201.8 81h18.9v4h-18.9z" fill="none" stroke="#f00" stroke-width=".38"/>
<path d="M216.1 75.4h.3v.3h-.3z" fill-rule="evenodd" fill="#83954a"/>
<path d="M214.6 75.6l.4-.4 .8 .8 .4-.4" fill="none" stroke="#83954a" stroke-width=".3"/>
<path d="M214.5 75.4h.3v.3h-.3z" fill-rule="evenodd" fill="#83954a"/>
<path d="M213 75.6l.4-.4 .8 .8 .4-.4" fill="none" stroke="#83954a" stroke-width=".3"/>
<path d="M212.9 75.4h.3v.3h-.3z" fill-rule="evenodd" fill="#83954a"/>
<path d="M209.8 75.6l.4-.4 .8 .8 .4-.4M211.4 75.6l.4-.4 .8 .8 .4-.4M211.4 75.6h.1" fill="none" stroke="#83954a" stroke-width=".3"/>
<path d="M209.7 75.4h.3v.3h-.3z" fill-rule="evenodd" fill="#83954a"/>
<path d="M208.2 75.6l.4-.4 .8 .8 .4-.4" fill="none" stroke="#83954a" stroke-width=".3"/>
<path d="M208.1 75.4h.3v.3h-.3z" fill-rule="evenodd" fill="#83954a"/>
<path d="M206.6 75.6l.4-.4 .8 .8 .4-.4" fill="none" stroke="#83954a" stroke-width=".3"/>
<path d="M206.5 75.4h.3v.3h-.3z" fill-rule="evenodd" fill="#83954a"/>
<path d="M205 75.6l.4-.4 .8 .8 .4-.4" fill="none" stroke="#83954a" stroke-width=".3"/>
<path d="M204.9 75.4h.3v.3h-.3z" fill-rule="evenodd" fill="#83954a"/>
<path d="M201.8 75.6l.4-.4 .8 .8 .4-.4M203.4 75.6l.4-.4 .8 .8 .4-.4M203.4 75.6h.1" fill="none" stroke="#83954a" stroke-width=".3"/>
<path d="M201.7 75.4h.3v.3h-.3z" fill-rule="evenodd" fill="#83954a"/>
<path d="M200.2 75.6l.4-.4 .8 .8 .4-.4" fill="none" stroke="#83954a" stroke-width=".3"/>
<path d="M200.1 75.4h.3v.3h-.3z" fill-rule="evenodd" fill="#83954a"/>
<path d="M198.6 75.6l.4-.4 .8 .8 .4-.4" fill="none" stroke="#83954a" stroke-width=".3"/>
<path d="M198.5 75.4h.3v.3h-.3z" fill-rule="evenodd" fill="#83954a"/>
<path d="M196.8 75.6h.2l.4-.4 .8 .8 .4-.4" fill="none" stroke="#83954a" stroke-width=".3"/>
<g fill="none" stroke="#0f0" stroke-width=".3">
<path d="M189.8 75.6h7M161.6 96.7v7.1l-14.2 14.1v7.1M98.1 117.9v7.1M105.2 117.9l7 7.1-7 7-7.1 7.1-7.1-7.1M154.5 103.8l-14.1 14.1v14.1M175.7 117.9l-7.1 7.1M189.8 103.8h7M196.9 110.7l-7.1 .2M210.9 117.9l7.1 7.1v14.1l-7.1 7M210.9 103.8l-28.1 28.3M91 125l7.1 7 7.1-7a10.1 10.1 0 0 1 14.1 0M112.2 139.1l-7 7h-7.1"/>
<path d="M203.9 132h7v7.1h-7zM210.9 146.1v7.1h-14.1M210.9 146.1h-7v7.1"/>
</g>
<path d="M202.8 130.5h9.9v10.5h-9.9zM202.8 135.8h9.9M207.8 130.5v10.5M202.8 144.6h9.9v10.5h-9.9zM202.8 149.9h9.9M207.8 144.6v10.5" fill="none" stroke="#f00" stroke-width=".38"/>
<path d="M212.7 141l1.5 2.4-.9 .3zM213.4 155.6l1.4 2.4-.8 .3z" fill="#000"/>
<path d="M213.7 143.6l11.5 30h-2.8M214.4 158.2l3.5 9.1h-2.8" fill="none" stroke="#000" stroke-width=".25"/>
<path d="M10 10h259.4v195.9h-259.4z" fill="none" stroke="#000" stroke-width=".13"/>
<path d="M0 215.9h.1" fill="none" stroke="#f0f" stroke-width=".13"/>
<path d="M0 215.9h.1" fill="none" stroke="#f0f" stroke-width=".13"/>
<path d="M.1 215.9h.1M0 215.9h.1" fill="none" stroke="#f0f" stroke-width=".13"/>
<path d="M0 215.9h.1" fill="none" stroke="#f0f" stroke-width=".13"/>
<path d="M.1 215.9h.1" fill="none" stroke="#f0f" stroke-width=".13"/>
<path d="M.1 215.9h.1" fill="none" stroke="#f0f" stroke-width=".13"/>
<path d="M.1 215.9h.1" fill="none" stroke="#f0f" stroke-width=".13"/>
<path d="M.1 215.9h.1" fill="none" stroke="#f0f" stroke-width=".13"/>
<path d="M.1 215.9h.1" fill="none" stroke="#f0f" stroke-width=".13"/>
<path d="M.1 215.9h.1" fill="none" stroke="#f0f" stroke-width=".13"/>
<path d="M.2 215.9h.1" fill="none" stroke="#f0f" stroke-width=".13"/>
<path d="M.1 215.9h.1" fill="none" stroke="#f0f" stroke-width=".13"/>
<path d="M.2 215.9h.1" fill="none" stroke="#f0f" stroke-width=".13"/>
<path d="M.2 215.9h.1" fill="none" stroke="#f0f" stroke-width=".13"/>
<path d="M.2 215.9h.1" fill="none" stroke="#f0f" stroke-width=".13"/>
<path d="M.2 215.9h.1" fill="none" stroke="#f0f" stroke-width=".13"/>
<path d="M.2 215.9h.1" fill="none" stroke="#f0f" stroke-width=".13"/>
<path d="M.3 215.9h.1M.2 215.9h.1" fill="none" stroke="#f0f" stroke-width=".13"/>
<path d="M.2 215.9h.1" fill="none" stroke="#f0f" stroke-width=".13"/>
<path d="M.2 215.9h.1" fill="none" stroke="#f0f" stroke-width=".13"/>
<path d="M.3 215.9h.1" fill="none" stroke="#f0f" stroke-width=".13"/>
<path d="M.3 215.9h.1" fill="none" stroke="#f0f" stroke-width=".13"/>
<path d="M.3 215.9h.1" fill="none" stroke="#f0f" stroke-width=".13"/>
<path d="M.3 215.9h.1" fill="none" stroke="#f0f" stroke-width=".13"/>
<path d="M.3 215.9h.1" fill="none" stroke="#f0f" stroke-width=".13"/>
<path d="M.3 215.9h.1" fill="none" stroke="#f0f" stroke-width=".13"/>
<path d="M.3 215.9h.1" fill="none" stroke="#f0f" stroke-width=".13"/>
<path d="M.4 215.9h.1" fill="none" stroke="#f0f" stroke-width=".13"/>
<path d="M.3 215.9h.1" fill="none" stroke="#f0f" stroke-width=".13"/>
<path d="M.4 215.9h.1" fill="none" stroke="#f0f" stroke-width=".13"/>
<path d="M.4 215.9h.1" fill="none" stroke="#f0f" stroke-width=".13"/>
<path d="M.4 215.9h.1" fill="none" stroke="#f0f" stroke-width=".13"/>
<path d="M.4 215.9h.1" fill="none" stroke="#f0f" stroke-width=".13"/>
<path d="M.4 215.9h.1" fill="none" stroke="#f0f" stroke-width=".13"/>
<path d="M.4 215.9h.1" fill="none" stroke="#f0f" stroke-width=".13"/>
<path d="M.4 215.9h.1" fill="none" stroke="#f0f" stroke-width=".13"/>
<path d="M.5 215.9h.1" fill="none" stroke="#f0f" stroke-width=".13"/>
<path d="M.4 215.9h.1" fill="none" stroke="#f0f" stroke-width=".13"/>
<path d="M.5 215.9h.1" fill="none" stroke="#f0f" stroke-width=".13"/>
<path d="M.5 215.9h.1" fill="none" stroke="#f0f" stroke-width=".13"/>
<path d="M.5 215.9h.1" fill="none" stroke="#f0f" stroke-width=".13"/>
<path d="M.5 215.9h.1" fill="none" stroke="#f0f" stroke-width=".13"/>
<path d="M.5 215.9h.1" fill="none" stroke="#f0f" stroke-width=".13"/>
<path d="M.6 215.9h.1" fill="none" stroke="#f0f" stroke-width=".13"/>
<path d="M.6 215.9h.1" fill="none" stroke="#f0f" stroke-width=".13"/>
<path d="M.6 215.9h.1" fill="none" stroke="#f0f" stroke-width=".13"/>
<path d="M.6 215.9h.1" fill="none" stroke="#f0f" stroke-width=".13"/>
<path d="M.6 215.9h.1" fill="none" stroke="#f0f" stroke-width=".13"/>
<path d="M.6 215.9h.1" fill="none" stroke="#f0f" stroke-width=".13"/>
<path d="M10 10h259.4v195.9h-259.4zM238.4 179v26.9M269.4 178.9h-74v27M195.4 194.8h74M216.9 194.8v11.1" fill="none" stroke="#000" stroke-width=".72"/>
<g fill="none" stroke="#000" stroke-width=".25">
<path d="M42.5 6.1v3.9M74.8 6.1v3.9M107.3 6.1v3.9M139.7 6.1v3.9M172.1 6.1v3.9M204.5 6.1v3.9M236.9 6.1v3.9M6.1 42.7h3.9M269.4 42.7h3.9M6.1 75.3h3.9M269.4 75.3h3.9M6.1 107.9h3.9"/>
<path d="M269.4 107.9h3.9M6.1 140.6h3.9M269.4 140.6h3.9M6.1 173.2h3.9M269.4 173.2h3.9M42.5 205.9v3.9M74.8 205.9v3.9M107.3 205.9v3.9M139.7 205.9v3.9M172.1 205.9v3.9M204.5 205.9v3.9M236.9 205.9v3.9"/>
</g>
<text font-size="3.9" fill="#f00" x="110.7" y="108">ATMega328</text>
<g font-size="3.9">
<text x="241.5" y="185.8">Edgerton - High</text>
<text x="203" y="187.8">Perfboard Layout</text>
<text x="244.5" y="190.1">Speed Flash</text>
<text x="199.6" y="201.6">2019-09</text>
<text x="225.1" y="201.6">1.2</text>
<text x="242.1" y="199.1">Tyler Gerritsen</text>
<text x="243.1" y="203.5">www.td0g.ca</text>
</g>
<text font-size="3.1" fill="#f00" x="185.1" y="136.3" transform="rotate(90 185.1 136.3)">TC4452</text>
<g font-size="2.8">
<text x="25.4" y="7.2">1</text>
<text x="57.9" y="7.2">2</text>
<text x="90.3" y="7.2">3</text>
<text x="122.7" y="7.2">4</text>
<text x="155.1" y="7.2">5</text>
<text x="187.5" y="7.2">6</text>
<text x="220" y="7.2">7</text>
<text x="252.3" y="7.2">8</text>
<text x="5.2" y="27.4">A</text>
<text x="272.3" y="27.4">A</text>
<text x="5.2" y="60">B</text>
<text x="272.3" y="60">B</text>
<text x="5.1" y="92.7">C</text>
<text x="272.2" y="92.7">C</text>
<text x="5.1" y="125.3">D</text>
<text x="272.2" y="125.3">D</text>
<text x="5.2" y="157.9">E</text>
<text x="272.3" y="157.9">E</text>
<text x="196.3" y="182.2">TITLE</text>
<text x="239.6" y="182.2">FILE</text>
<text x="5.2" y="190.5">F</text>
<text x="272.4" y="190.5">F</text>
<text x="196.3" y="197.8">DATE</text>
<text x="217.8" y="197.8">REV</text>
<text x="25.4" y="210.8">1</text>
<text x="57.9" y="210.8">2</text>
<text x="90.3" y="210.8">3</text>
<text x="122.7" y="210.8">4</text>
<text x="155.1" y="210.8">5</text>
<text x="187.5" y="210.8">6</text>
<text x="220" y="210.8">7</text>
<text x="252.3" y="210.8">8</text>
</g>
<g font-size="2.4" fill="#f00">
<text x="121.1" y="92.8">R7</text>
<text x="191.3" y="100.8">R6</text>
</g>
<g font-size="1.9">
<text x="42.4" y="27.1">5 x 7 cm Perfboard</text>
<text x="143.9" y="59.8">4x Male Headers (to connect LED capacitor anodes)</text>
<text x="182.8" y="86.5">All unused pins tied to gnd</text>
<text x="106.5" y="161.3">Male Headers (jumper to select 5V source, USB/LM7805)</text>
<text x="168.4" y="167.8">4x Male Headers (to connect LED capacitor cathodes)</text>
<text x="182.9" y="174.1">4x Male Headers (to connect MOSFET gates)</text>
</g>
<g font-size="1.9" fill="#f00">
<text x="110.6" y="74.6">Trig In</text>
<text x="135.2" y="73.7">R11</text>
<text x="207.1" y="73.3">R1</text>
<text x="94.1" y="79">Encoder</text>
<text x="122.7" y="80.7">D1</text>
<text x="150.4" y="83.2">R2</text>
<text x="111.1" y="87">R12</text>
<text x="132.2" y="87.3">C6</text>
<text x="141.4" y="91.9">R3</text>
<text x="88.6" y="108.2">100nF</text>
<text x="199.3" y="115.4">R10</text>
<text x="103.7" y="129.6">4.7K</text>
<text x="126.8" y="129.4">Display</text>
<text x="157.1" y="131.1">R5</text>
<text x="169" y="127.8">R4</text>
<text x="142.8" y="132.7">C2</text>
<text x="166.7" y="136.4">C5</text>
<text x="128.7" y="142.4">LM7805</text>
<text x="125.8" y="145">out</text>
<text x="139" y="144.9">in</text>
<text x="151.3" y="150.4">C3</text>
<text x="159" y="150.4">C4</text>
</g>
<text font-size="1.9" fill="#0f0" x="127.1" y="176.7">+9-12v (battery)</text>
<text font-size="1.6" fill="#f00" x="208.2" y="108.5">VO14642AT</text>
<g font-size="1.2" fill="#f00">
<text x="206.6" y="98.5" transform="rotate(-20 206.6 98.5)">S</text>
<text x="211.7" y="98.5" transform="rotate(-20 211.7 98.5)">DC</text>
<text x="215.1" y="98.6" transform="rotate(-20 215.1 98.6)">S'</text>
<text x="205.2" y="117.1" transform="rotate(-20 205.2 117.1)">A</text>
<text x="210.7" y="116.7" transform="rotate(-20 210.7 116.7)">C</text>
<text x="216.2" y="116.9" transform="rotate(-20 216.2 116.9)">NC</text>
<text x="177" y="133" transform="rotate(70 177 133)">Vdd</text>
<text x="194.4" y="133.2" transform="rotate(70 194.4 133.2)">Vdd</text>
<text x="177" y="140" transform="rotate(70 177 140)">Input</text>
<text x="194.4" y="140.2" transform="rotate(70 194.4 140.2)">Output</text>
<text x="177" y="147.1" transform="rotate(70 177 147.1)">NC</text>
<text x="194.4" y="147.3" transform="rotate(70 194.4 147.3)">Output</text>
<text x="177" y="150.2" transform="rotate(70 177 150.2)">Gnd</text>
<text x="194.4" y="150.3" transform="rotate(70 194.4 150.3)">Gnd</text>
</g>
<g font-size="1" fill="#f00">
<text x="104.3" y="74.8">Base</text>
<text x="118.4" y="74.8">Tip</text>
<text x="90.2" y="81.9">B</text>
<text x="97.2" y="81.9">A</text>
<text x="104.3" y="81.9">Button</text>
<text x="111.3" y="81.9">Gnd</text>
<text x="203" y="84.2">GND</text>
<text x="210.1" y="84.2">8-12V</text>
<text x="217.1" y="84.2">125V</text>
<text x="125.4" y="126.5">CLK</text>
<text x="132.5" y="126.5">DIO</text>
<text x="139.5" y="126.5">V+</text>
<text x="146.6" y="126.5">Gnd</text>
</g>
<g font-size=".8" fill="#f00">
<text x="98.6" y="97.9">28 A5</text>
<text x="102.5" y="98">27 A4</text>
<text x="109.6" y="98">26 A3</text>
<text x="116.6" y="98">25 A2</text>
<text x="123.7" y="98">24 A1</text>
<text x="130.7" y="98">23 A0</text>
<text x="137.3" y="98">22 Gnd</text>
<text x="143.7" y="98">21 AREF</text>
<text x="151.2" y="98">20 VCC</text>
<text x="159" y="98">19 13</text>
<text x="166.1" y="98">18 12</text>
<text x="173.1" y="98">17 11</text>
<text x="180.2" y="98">16 10</text>
<text x="187.7" y="98">15 9</text>
<text x="98.7" y="117.3">1 Rst</text>
<text x="105.7" y="117.3">2 0</text>
<text x="112.8" y="117.3">3 1</text>
<text x="119.8" y="117.3">4 2</text>
<text x="126.9" y="117.3">5 3</text>
<text x="133.9" y="117.3">6 4</text>
<text x="141" y="117.3">7 VCC</text>
<text x="148.1" y="117.3">8 Gnd</text>
<text x="155.1" y="117.3">9 OSC1</text>
<text x="162.2" y="117.3">10 OSC2</text>
<text x="169.2" y="117.3">11 5</text>
<text x="176.3" y="117.3">12 6</text>
<text x="183.3" y="117.3">13 7</text>
<text x="187.7" y="117.3">14 8</text>
</g>
<g font-size=".4" fill="#f00">
<text x="91.7" y="117">Rst</text>
<text x="91.7" y="124">Rxd</text>
<text x="91.7" y="131.1">Txd</text>
<text x="91.7" y="138.1">Vcc</text>
<text x="91.7" y="152.3">Gnd</text>
</g>
</svg>
